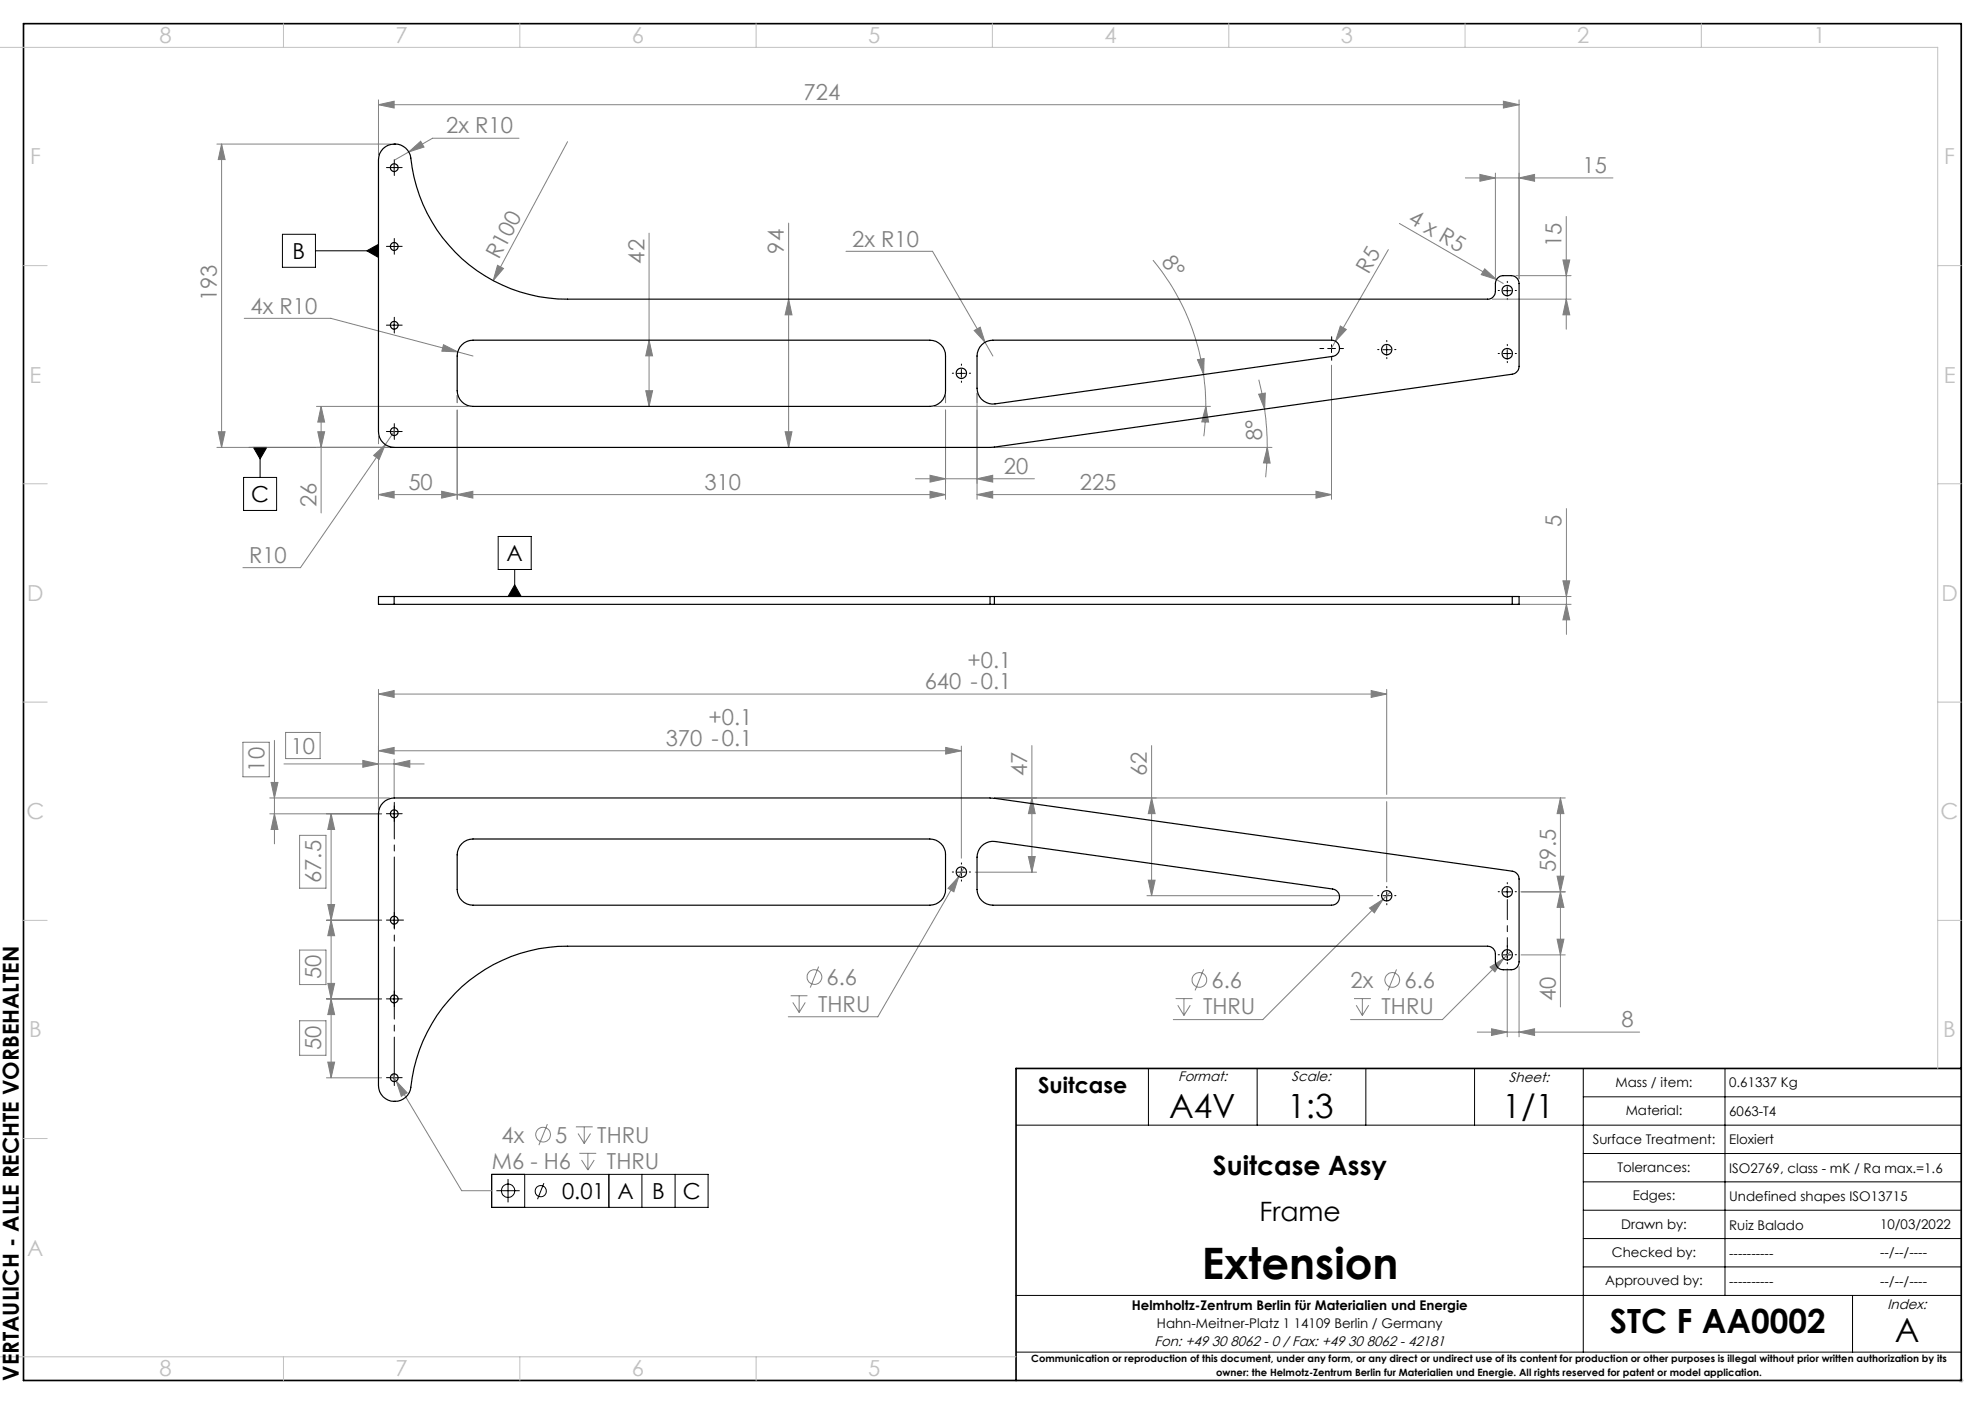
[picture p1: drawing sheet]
<svg xmlns="http://www.w3.org/2000/svg" width="420mm" height="297mm" viewBox="0 0 420 297" stroke-linecap="round" stroke-linejoin="round" font-family="sans-serif">
<g fill="none" stroke="#c0c0c0" stroke-width=".21">
<path d="M-.1 10h410.1v216M60 5v5M110 5v5M160 5v5M210 5v5M260 5v5M310 5v5M360 5v5M5 56.2h5M410 56.2h5M5 102.3h5M410 102.3h5"/>
<path d="M5 148.5h5M410 148.5h5M5 194.7h5M410 194.7h5M5 240.8h5M-.1 287h215.1M60 287v5M110 287v5M160 287v5M414.5 292h1M414.6 291.7l.7 .7M415 291.5v1"/>
<path d="M415.3 291.7l-.7 .7"/>
</g>
<g fill="none" stroke="#000" stroke-width=".21">
<path d="M82.6 35.5h1.6M83.4 34.6v1.7M59.8 49.6h6.9v6.9h-6.9zM66.7 53.1h13.4M77.6 53.1l2.5-1.4v2.8zM82.6 52.1h1.6M83.4 51.3v1.7M82.6 68.8h1.6M83.4 68v1.6M202.6 79h1.7M203.4 78.1v1.7M280.9 73.7h1.7"/>
<path d="M281.7 72.9v1.7M292.6 74h1.7M293.4 73.1v1.7M318.1 74.8h1.7M318.1 61.5h1.7M318.9 60.6v1.7M318.9 74v1.6M52.6 94.6h30.8M53.6 94.6h2.8l-1.4 2.5zM55 94.6v6.4M82.6 91.3h1.6M83.4 90.5v1.6"/>
<path d="M51.5 101h7v7h-7zM105.4 113.5h7v7h-7zM108.9 123.7l1.4 2.5h-2.8zM108.9 120.5v5.7M82.6 172.2h1.6M83.4 171.3v1.7M82.6 194.7h1.6M83.4 193.8v1.7M202.6 184.5h1.7M203.4 183.7v1.6M292.6 189.5h1.7M293.4 188.7v1.6"/>
<path d="M318.1 188.7h1.7M318.9 187.8v1.7M82.6 211.3h1.6M83.4 210.5v1.7M318.1 202h1.7M318.9 201.2v1.6M82.6 228h1.6M83.4 227.2v1.6M215 238h200M243 226v12M266 226v12M289 226v12"/>
<path d="M312 226v12M335 226v60M335 232h80M365 226v48M104 248.4h45.8v7h-45.8zM105 251.9h5M107.5 249.4v4.9M111 248.4v7M115.1 250.3l-1.4 3.4M128.8 248.4v7M135.8 248.4v7M142.8 248.4v7"/>
<path d="M335 244h80M335 250h80M335 256h80M215 274h200M335 262h80M335 268h80M392 274v12M215 286h200"/>
<circle cx="107.5" cy="251.9" r="1.4"/>
<circle cx="114.4" cy="252" r="1.19"/>
</g>
<path d="M5 5h410v287h-410zM415 226h-200v66" fill="none" stroke="#000" stroke-width=".35"/>
<g fill="none" stroke="#808080" stroke-width=".21">
<path d="M45.9 30.5h36.7M46.9 30.5l.7 3.3h-1.4zM46.9 30.5v64.1M80.1 22.2l3.3-.8v1.5zM80.1 21.1v11.7M80.1 22.2h241.3M86.5 32.1l2.5-2.2 .7 1.2zM86.5 32.1l-2.9 1.7M109.8 29.2h-18.3l-5 2.9M120.1 30l-15.7 29.4M310.1 37.6h31.2M313.1 36.9l3.3 .7-3.3 .7z"/>
<path d="M316.4 36.6v22.4M318.1 21.4l3.3 .8-3.3 .7zM321.4 21.1v37.9M321.4 37.6l3.3-.7v1.4zM105.3 56.1l1.2 .7-2.1 2.6zM137.3 49.3v36.7M166.9 47.2v47.4M179 53.2h18.3l11.1 19.2M243.9 55a48.4 48.4 0 0 1 10.8 24.2M293.8 52.8l-11.2 19.4M296.1 47.3l20.5 11.8M314.1 56.9l2.5 2.2-3.2-1z"/>
<path d="M316.6 59.1l1.5 .9M320.7 58.3h11.7M330.7 55h1.4l-.7 3.3zM331.4 45.8v23.8M51.7 67.3h18.3l26.8 7.1M93.8 72.9l3 1.5-3.3-.1zM96.8 74.4l3.3 .9M137.3 72l.8 3.3h-1.5zM166.9 63.3l.7 3.3h-1.5zM206.1 69.9l1.3-.7 1 3.2zM208.4 72.4l1.7 2.9M253.4 76.1l1.4-.3-.1 3.4z"/>
<path d="M254.7 79.2l.3 3.4 .1 3.4M281.7 77.3v28.3M282.6 72.2l-.9 1.4M283.6 69l1.3 .7-2.3 2.5zM315.7 63.3h16.7M331.4 63.3l.7 3.3h-1.4zM45.9 94.6h36.5M46.2 91.3h1.4l-.7 3.3zM67 86h32.1M67.2 91.3h1.5l-.8 3.3zM67.9 86l.8 3.3h-1.5zM67.9 86v22.5"/>
<path d="M79.1 96.3l2.4-2.3-1.3 3.2zM80.1 92.3v1.6M80.1 96.9v8.7M81.5 94l-17.9 26.1h-12.2M83.4 91.3l-1.9 2.7M96.7 83.6v1.6M96.7 86.7v18.9M136.6 82.7h1.5l-.8 3.3zM166.1 91.3h1.5l-.7 3.3zM197.7 86h58.4M200.1 83.6v1.6M200.1 86.7v18.9"/>
<path d="M206.7 83.1v22.5M210.5 94.6h58.6M255.1 86l.6 3.3-1.4-.1zM255.1 86l-.1 3.1-.3 3.2M266.3 83.4l1.4-.3-.1 3.4zM266.3 80.3l1.3 6.2M267.6 86.5l.4 4.1 .1 4M268.1 94.6l.6 3.4-1.4-.1zM268.1 94.6l-.3 6.4M80.1 104.6l3.3-.7v1.5zM80.1 104.6h120M93.5 103.9l3.2 .7-3.2 .8z"/>
<path d="M96.7 104.6l3.3-.7v1.5zM193.7 101.3h25.2M196.8 103.9l3.3 .7-3.3 .8zM196.8 100.5l3.3 .8-3.3 .7zM206.7 104.6l3.3-.7v1.5zM206.7 104.6h75M206.7 101.3l3.3-.8v1.5zM278.4 103.9l3.3 .7-3.3 .8zM331.4 107.6v26.6M321 126.2h11.4M321 127.8h11.4M330.7 122.9h1.4l-.7 3.3z"/>
<path d="M331.4 127.8l.7 3.3h-1.4zM51.4 157h5.6v7.3h-5.6zM58.1 156.6v21.9M60.4 154.9h7.3v5.6h-7.3zM80.1 158.8l3.3-.7v1.4zM80.1 146.8l3.3-.7v1.4zM80.1 145.8v25.4M80.1 158.8h123.3M80.1 146.8h213.3M200.1 158.1l3.3 .7-3.3 .7zM203.4 157.8v23.7M218.3 157.7v26.8"/>
<path d="M243.7 157.7v31.8M290.1 146.1l3.3 .7-3.3 .7zM293.4 145.8v22.3M57.1 168.8h25.3M57.1 172.2h23.7M57.4 165.5h1.4l-.7 3.3zM58.1 172.2l.7 3.3h-1.4zM60.1 161.6h29.6M63.4 176.7h5.6v11.2h-5.6zM70.1 172.2l.7 3.3h-1.4zM70.1 172.2v55.8M76.8 160.9l3.3 .7-3.3 .7z"/>
<path d="M83.4 161.6l3.3-.7v1.4zM83.4 160.6v8.1M210.5 168.8h120.7M218.3 168.8l.7 3.3h-1.4zM243.7 168.8l.7 3.3h-1.4zM293.4 169.6v16.9M330.2 168.8v44.2M330.2 168.8l.7 3.3h-1.4zM69.1 194.7h11.7M69.4 191.3h1.4l-.7 3.4zM70.1 194.7l.7 3.2h-1.4zM202.8 185.5l-1 3.2-1.2-.8z"/>
<path d="M202.8 185.5l-17.1 29.6h-18.9M204 183.5l-1.2 2M206.3 184.5h13M217.6 181.2h1.4l-.7 3.3zM242.7 189.5h47.8M243 186.2h1.4l-.7 3.3zM289.8 192.1l2.8-1.9-1.8 2.9zM294.2 188.7l-27 27h-19M321.8 188.7h9.4M329.5 198.7h1.4l-.7 3.3zM329.5 185.3h1.4l-.7 3.4zM330.2 188.7l.7 3.2h-1.4z"/>
<path d="M63.4 201h5.6v7.3h-5.6zM63.4 215.9h5.6v7.3h-5.6zM69.1 211.3h11.7M69.4 208h1.4l-.7 3.3zM70.1 211.3l.7 3.3h-1.4zM167.3 210.6h3.6M167.7 212.1l1.4 2.1M169.1 210.6v3.6M170.4 212.1l-1.3 2.1M173.2 204.5l-1.8 4.4M248.7 211.2h3.6M249.2 212.7l1.3 2.1"/>
<path d="M250.5 211.2v3.6M251.8 212.7l-1.3 2.1M254.7 205.1l-1.8 4.4M286.5 211.2h3.6M286.9 212.7l1.4 2.1M288.3 211.2v3.6M289.6 212.7l-1.3 2.1M295.5 205.1l-1.8 4.4M312.6 218.3h34.3M315.3 204.6l2.8-1.8-1.8 2.8zM315.6 217.6l3.3 .7-3.3 .7zM318.1 202.8l-12.9 12.9h-19.5"/>
<path d="M318.9 204.9v14.4M319.7 201.2l-1.6 1.6M321.4 218.3l3.3-.7v1.4zM321.4 204.5v14.8M321.8 202h9.4M69.1 228h11.7M69.4 224.7h1.4l-.7 3.3zM83 227.3l.9 1.4M83.9 228.7l2.2 2.5-1.2 .7zM83.9 228.7l13.8 23.2h6.3M115.8 237.8l-1.8 4.4M121.8 238.4h3.6"/>
<path d="M122.3 239.8l1.3 2.1M123.6 238.4v3.5M125 239.8l-1.4 2.1M122.6 244h3.6M123 245.4l1.4 2.1M124.4 244v3.5M125.7 245.4l-1.3 2.1"/>
<circle cx="172.3" cy="206.7" r="1.55"/>
<circle cx="253.8" cy="207.3" r="1.56"/>
<circle cx="294.6" cy="207.3" r="1.56"/>
<circle cx="114.9" cy="240" r="1.55"/>
</g>
<path d="M83.4 227.1v-57.4" fill="none" stroke="#000" stroke-width=".21" stroke-dasharray="15.2 1.3 1.3 1.3" stroke-dashoffset="7.5"/>
<g fill="none" stroke="#000" stroke-width=".21" stroke-dasharray="15.2 1.3 1.3 1.3">
<path d="M82.6 35.5h-.8M83.4 34.6v-.8M83.4 36.3v.8M84.3 35.5h.8M82.6 52.1h-.8M83.4 51.3v-.8M83.4 53v.8M84.3 52.1h.8M318.9 59.8v-.3M82.6 68.8h-.8M83.4 68v-.9M83.4 69.6v.9"/>
<path d="M84.3 68.8h.8M201.8 79h-.3M203.4 77.3v-.3M205.1 79h.3M280.1 73.7h-.8M281.8 72.1v-.9M281.8 75.4v.8M283.4 73.7h.9M291.8 74h-.3M293.4 72.3v-.3M293.4 75.6v.3M295.1 74h.3"/>
<path d="M317.3 74.8h-.3M317.3 61.5h-.3M318.9 73.1v-.2M318.9 76.5v.2M318.9 63.1v.3M320.6 74.8h.3M320.6 61.5h.3M82.6 91.3h-.8M83.4 90.5v-.9M83.4 92.1v.9M84.3 91.3h.8M203.4 80.6v.3"/>
<path d="M82.6 172.1h-.8M83.4 171.3v-.8M83.4 173v.8M84.3 172.1h.8M82.6 194.6h-.8M83.4 193.8v-.8M83.4 195.5v.8M84.3 194.6h1.1M201.8 184.5h-.3M203.4 182.8v-.3M203.4 186.1v.3M205.1 184.5h.3"/>
<path d="M291.8 189.5h-.3M293.4 187.8v-.3M293.4 191.1v.3M295.1 189.5h.3M317.3 188.6h-.3M318.9 187v-.3M320.6 188.6h.3M82.6 211.3h-.8M83.4 210.5v-.9M83.4 212.1v.9M84.3 211.3h.8M317.3 202h-.3"/>
<path d="M318.9 200.3v-.3M318.9 203.6v.3M320.6 202h.3M82.6 228h-.8M83.4 228.8v.8M84.3 228h.8"/>
</g>
<path d="M318.9 190.3v12.3" fill="none" stroke="#000" stroke-width=".21" stroke-dasharray="15.2 1.3 1.3 1.3" stroke-dashoffset="11"/>
<path d="M77.6 53.1l2.5 1.4v-2.8zM53.6 94.6l1.4 2.5 1.4-2.5zM108.9 123.7l1.4 2.5h-2.8z" fill="#000"/>
<g fill="#808080">
<path d="M314.1 56.9l2.5 2.2-3.2-1z"/>
<path d="M283.6 69l1.3 .7-2.3 2.5z"/>
<path d="M105.3 56.1l1.2 .7-2.1 2.6z"/>
<path d="M255.1 86l.6 3.3-1.4-.1zM253.4 76.1l1.4-.3-.1 3.4z"/>
<path d="M278.4 103.9l3.3 .7-3.3 .8zM206.7 104.6l3.3-.7v1.5z"/>
<path d="M86.5 32.1l3.2-1-.7-1.2zM79.1 96.3l1.1 .9 1.3-3.2zM93.8 72.9l-.3 1.4 3.3 .1zM313.1 36.9l3.3 .7-3.3 .7zM321.4 37.6l3.3-.7v1.4zM96.7 104.6l3.3-.7v1.5zM196.8 103.9l3.3 .7-3.3 .8zM196.8 100.5l3.3 .8-3.3 .7zM206.7 101.3l3.3-.8v1.5zM206.1 69.9l2.3 2.5-1-3.2zM76.8 160.9l3.3 .7-3.3 .7zM83.4 161.6l3.3-.7v1.4zM202.8 185.5l-2.2 2.4 1.2 .8zM289.8 192.1l1 1 1.8-2.9zM315.3 204.6l1 1 1.8-2.8zM315.6 217.6l3.3 .7-3.3 .7zM321.4 218.3l3.3-.7v1.4zM83.9 228.7l1 3.2 1.2-.7z"/>
<path d="M80.1 104.6l3.3-.7v1.5zM93.5 103.9l3.2 .7-3.2 .8z"/>
<path d="M318.1 21.4l3.3 .8-3.3 .7zM80.1 22.2l3.3-.8v1.5z"/>
<path d="M67.2 91.3h1.5l-.8 3.3zM67.9 86l.8 3.3h-1.5zM136.6 82.7h1.5l-.8 3.3zM137.3 72l.8 3.3h-1.5zM166.1 91.3h1.5l-.7 3.3zM166.9 63.3l.7 3.3h-1.5zM331.4 63.3l.7 3.3h-1.4zM330.7 55h1.4l-.7 3.3zM329.5 198.7h1.4l-.7 3.3zM330.2 188.7l.7 3.2h-1.4z"/>
<path d="M329.5 185.3h1.4l-.7 3.4zM330.2 168.8l.7 3.3h-1.4z"/>
<path d="M46.9 30.5l.7 3.3h-1.4zM46.2 91.3h1.4l-.7 3.3zM330.7 122.9h1.4l-.7 3.3zM331.4 127.8l.7 3.3h-1.4zM57.4 165.5h1.4l-.7 3.3zM58.1 172.2l.7 3.3h-1.4zM70.1 172.2l.7 3.3h-1.4zM69.4 191.3h1.4l-.7 3.4zM70.1 194.7l.7 3.2h-1.4zM69.4 208h1.4l-.7 3.3zM70.1 211.3l.7 3.3h-1.4zM69.4 224.7h1.4l-.7 3.3zM218.3 168.8l.7 3.3h-1.4zM217.6 181.2h1.4l-.7 3.3zM243.7 168.8l.7 3.3h-1.4zM243 186.2h1.4l-.7 3.3z"/>
<path d="M268.1 94.6l.6 3.4-1.4-.1zM266.3 83.4l1.4-.3-.1 3.4z"/>
<path d="M80.1 158.8l3.3-.7v1.4zM200.1 158.1l3.3 .7-3.3 .7zM80.1 146.8l3.3-.7v1.4zM290.1 146.1l3.3 .7-3.3 .7z"/>
</g>
<g fill="none" stroke="#000" stroke-width=".25">
<path d="M81.1 31.4a3.5 3.5 0 0 1 3.5-.8 3.5 3.5 0 0 1 2.3 2.8 33.3 33.3 0 0 0 33.2 29.9h194.6a1.63 1.63 0 0 0 1.7-1.7v-1.6a1.69 1.69 0 0 1 1.7-1.7h1.7a1.69 1.69 0 0 1 1.6 1.7v17.5a1.71 1.71 0 0 1-1.4 1.7l-110.3 15.4h-126.3a3.4 3.4 0 0 1-3.3-3.3v-57.5a3.3 3.3 0 0 1 1-2.4zM97.7 73a3.3 3.3 0 0 1 2.4-1h96.6a3.3 3.3 0 0 1 3.4 3.3v7.4a3.3 3.3 0 0 1-3.4 3.3h-96.6a3.4 3.4 0 0 1-3.4-3.3v-7.4a3.5 3.5 0 0 1 1-2.3zM207.7 73a3.3 3.3 0 0 1 2.4-1h71.6a1.72 1.72 0 0 1 1.7 1.6 1.72 1.72 0 0 1-1.4 1.8l-71.5 10a3.4 3.4 0 0 1-3.8-3.3v-6.8a3.5 3.5 0 0 1 1-2.3zM83.4 126.2h-3.3v1.6h3.3M83.4 126.2v1.6M83.4 126.2h126.1M83.4 127.8h126.1M209.5 126.2h.9M209.5 127.8h.9M209.5 126.2v1.6M210.4 126.2v1.6M210.4 126.2h109.6"/>
<path d="M210.4 127.8h109.6M320 126.2h1.4v1.6h-1.4M320 126.2v1.6M81.1 169.8a3.5 3.5 0 0 1 2.3-1h126.6l110 15.5a1.71 1.71 0 0 1 1.4 1.6v17.6a1.63 1.63 0 0 1-1.6 1.6h-1.7a1.63 1.63 0 0 1-1.7-1.6v-1.7a1.63 1.63 0 0 0-1.7-1.6h-194.6a33.3 33.3 0 0 0-33.3 30.4 3.5 3.5 0 0 1-3.7 2.3 3.5 3.5 0 0 1-3-3.2v-57.5a3.3 3.3 0 0 1 1-2.4zM97.7 178.5a3.3 3.3 0 0 1 2.4-1h96.6a3.3 3.3 0 0 1 3.4 3.3v7.4a3.3 3.3 0 0 1-3.4 3.3h-96.6a3.4 3.4 0 0 1-3.4-3.3v-7.4a3.5 3.5 0 0 1 1-2.3zM207.6 179a3.5 3.5 0 0 1 2.9-1l71.5 10.1a1.72 1.72 0 0 1 1.4 1.8 1.72 1.72 0 0 1-1.7 1.6h-71.6a3.4 3.4 0 0 1-3.4-3.3v-6.9a3.4 3.4 0 0 1 .9-2.3z"/>
<circle cx="83.4" cy="35.5" r=".83"/>
<circle cx="83.4" cy="52.1" r=".84"/>
<circle cx="83.4" cy="68.8" r=".83"/>
<circle cx="203.4" cy="79" r="1.11"/>
<circle cx="293.4" cy="74" r="1.1"/>
<circle cx="318.9" cy="74.8" r="1.11"/>
<circle cx="318.9" cy="61.5" r="1.11"/>
<circle cx="83.4" cy="91.3" r=".84"/>
<circle cx="83.4" cy="172.2" r=".84"/>
<circle cx="83.4" cy="194.6" r=".82"/>
<circle cx="203.4" cy="184.5" r="1.11"/>
<circle cx="293.4" cy="189.5" r="1.1"/>
<circle cx="318.9" cy="188.7" r="1.1"/>
<circle cx="83.4" cy="211.3" r=".84"/>
<circle cx="318.9" cy="202" r="1.1"/>
<circle cx="83.4" cy="228" r=".82"/>
</g>
<text font-size="9.2" x="254.3" y="270.5">Extension</text>
<g font-size="7.1">
<text x="247.4" y="236.5">A4V</text>
<text x="272.4" y="236.5">1:3</text>
<text x="317.9" y="236.5">1/1</text>
<text x="340.6" y="282.1">STC F AA0002</text>
<text x="401" y="283.8">A</text>
</g>
<g font-size="5.6">
<text x="256.6" y="248.5">Suitcase Assy</text>
<text x="266.5" y="258.2">Frame</text>
</g>
<g font-size="4.7" fill="#c0c0c0">
<text x="33.7" y="9.2">8</text>
<text x="83.7" y="9.2">7</text>
<text x="133.7" y="9.2">6</text>
<text x="183.7" y="9.2">5</text>
<text x="233.7" y="9.2">4</text>
<text x="283.7" y="9.2">3</text>
<text x="333.7" y="9.2">2</text>
<text x="383.7" y="9.2">1</text>
<text x="6.4" y="34.8">F</text>
<text x="411.4" y="34.8">F</text>
<text x="6.3" y="80.9">E</text>
<text x="411.3" y="80.9">E</text>
<text x="5.8" y="127.1">D</text>
<text x="410.8" y="127.1">D</text>
<text x="5.6" y="173.3">C</text>
<text x="410.6" y="173.3">C</text>
<text x="6.2" y="219.4">B</text>
<text x="411.2" y="219.4">B</text>
<text x="5.8" y="265.6">A</text>
<text x="33.7" y="291.2">8</text>
<text x="83.7" y="291.2">7</text>
<text x="133.7" y="291.2">6</text>
<text x="183.7" y="291.2">5</text>
</g>
<g font-size="4.7" fill="#808080">
<text x="170" y="21.1">724</text>
<text x="94.4" y="28.2">2x R10</text>
<text x="334.8" y="36.6">15</text>
<text x="297.7" y="47.1" transform="rotate(30 297.7 47.1)">4 x R5</text>
<text x="165.9" y="53.7" transform="rotate(-90 165.9 53.7)">94</text>
<text x="180.3" y="52.1">2x R10</text>
<text x="330.4" y="52.3" transform="rotate(-90 330.4 52.3)">15</text>
<text x="105.5" y="55.1" transform="rotate(-62 105.5 55.1)">R100</text>
<text x="136.4" y="55.7" transform="rotate(-90 136.4 55.7)">42</text>
<text x="245.6" y="55.4" transform="rotate(54 245.6 55.4)">8°</text>
<text x="289.6" y="58.1" transform="rotate(-60 289.6 58.1)">R5</text>
<text x="45.9" y="63.8" transform="rotate(-90 45.9 63.8)">193</text>
<text x="53" y="66.3">4x R10</text>
<text x="267.2" y="93.2" transform="rotate(-94 267.2 93.2)">8°</text>
<text x="212.4" y="100.2">20</text>
<text x="67" y="107.2" transform="rotate(-90 67 107.2)">26</text>
<text x="86.4" y="103.6">50</text>
<text x="149.1" y="103.6">310</text>
<text x="228.5" y="103.6">225</text>
<text x="330.4" y="111.4" transform="rotate(-90 330.4 111.4)">5</text>
<text x="52.7" y="119.1">R10</text>
<text x="204.7" y="141.3">+0.1</text>
<text x="195.6" y="145.7">640 -0.1</text>
<text x="149.9" y="153.3">+0.1</text>
<text x="61.5" y="159.5">10</text>
<text x="140.8" y="157.7">370 -0.1</text>
<text x="56" y="163.2" transform="rotate(-90 56 163.2)">10</text>
<text x="217.3" y="164.2" transform="rotate(-90 217.3 164.2)">47</text>
<text x="242.7" y="164.2" transform="rotate(-90 242.7 164.2)">62</text>
<text x="329.2" y="184.4" transform="rotate(-90 329.2 184.4)">59.5</text>
<text x="68" y="186.8" transform="rotate(-90 68 186.8)">67.5</text>
<text x="68" y="207.2" transform="rotate(-90 68 207.2)">50</text>
<text x="174.9" y="208.4">6.6</text>
<text x="256.4" y="209">6.6</text>
<text x="285.8" y="209">2x</text>
<text x="297.2" y="209">6.6</text>
<text x="173.1" y="214">THRU</text>
<text x="254.6" y="214.6">THRU</text>
<text x="292.3" y="214.6">THRU</text>
<text x="329.2" y="211.7" transform="rotate(-90 329.2 211.7)">40</text>
<text x="343.1" y="217.3">8</text>
<text x="68" y="222.2" transform="rotate(-90 68 222.2)">50</text>
<text x="106.1" y="241.7">4x</text>
<text x="117.5" y="241.7">5</text>
<text x="126.4" y="241.7">THRU</text>
<text x="104.1" y="247.3">M6 - H6</text>
<text x="128.4" y="247.3">THRU</text>
</g>
<g font-size="4.7">
<text x="61.9" y="54.8">B</text>
<text x="53.2" y="106.2">C</text>
<text x="107.2" y="118.7">A</text>
<text x="219.7" y="231.1">Suitcase</text>
<text x="118.9" y="253.7">0.01</text>
<text x="130.6" y="253.7">A</text>
<text x="138" y="253.7">B</text>
<text x="144.5" y="253.7">C</text>
<text x="4" y="292.1" transform="rotate(-90 4 292.1)">VERTAULICH - ALLE RECHTE VORBEHALTEN</text>
</g>
<g font-size="2.9">
<text x="249.3" y="228.7">Format:</text>
<text x="273.3" y="228.7">Scale:</text>
<text x="319.3" y="228.8">Sheet:</text>
<text x="399.4" y="276.8">Index:</text>
<text x="244.3" y="284.8">Fon: +49 30 8062 - 0 / Fax: +49 30 8062 - 42181</text>
</g>
<g font-size="2.8">
<text x="341.8" y="229.9">Mass / item:</text>
<text x="365.9" y="229.9">0.61337 Kg</text>
<text x="344" y="235.9">Material:</text>
<text x="365.9" y="236">6063-T4</text>
<text x="337" y="241.9">Surface Treatment:</text>
<text x="365.9" y="241.9">Eloxiert</text>
<text x="342.2" y="247.9">Tolerances:</text>
<text x="365.9" y="248.1">ISO2769, class - mK / Ra max.=1.6</text>
<text x="345.5" y="253.9">Edges:</text>
<text x="365.9" y="254.1">Undefined shapes ISO13715</text>
<text x="343" y="259.9">Drawn by:</text>
<text x="365.9" y="260.1">Ruiz Balado</text>
<text x="397.8" y="260">10/03/2022</text>
<text x="341.1" y="265.9">Checked by:</text>
<text x="365.9" y="266.1">----------</text>
<text x="397.8" y="266">--/--/----</text>
<text x="339.6" y="271.9">Approuved by:</text>
<text x="365.9" y="272.1">----------</text>
<text x="397.8" y="272">--/--/----</text>
<text x="239.5" y="277.2">Helmholtz-Zentrum Berlin für Materialien und Energie</text>
<text x="244.8" y="281">Hahn-Meitner-Platz 1 14109 Berlin / Germany</text>
</g>
<g font-size="2.1">
<text x="218.2" y="288.1">Communication or reproduction of this document, under any form, or any direct or undirect use of its content for production or other purposes is illegal without prior written authorization by its</text>
<text x="257.3" y="291.2">owner: the Helmotz-Zentrum Berlin fur Materialien und Energie. All rights reserved for patent or model application.</text>
</g>
</svg>
